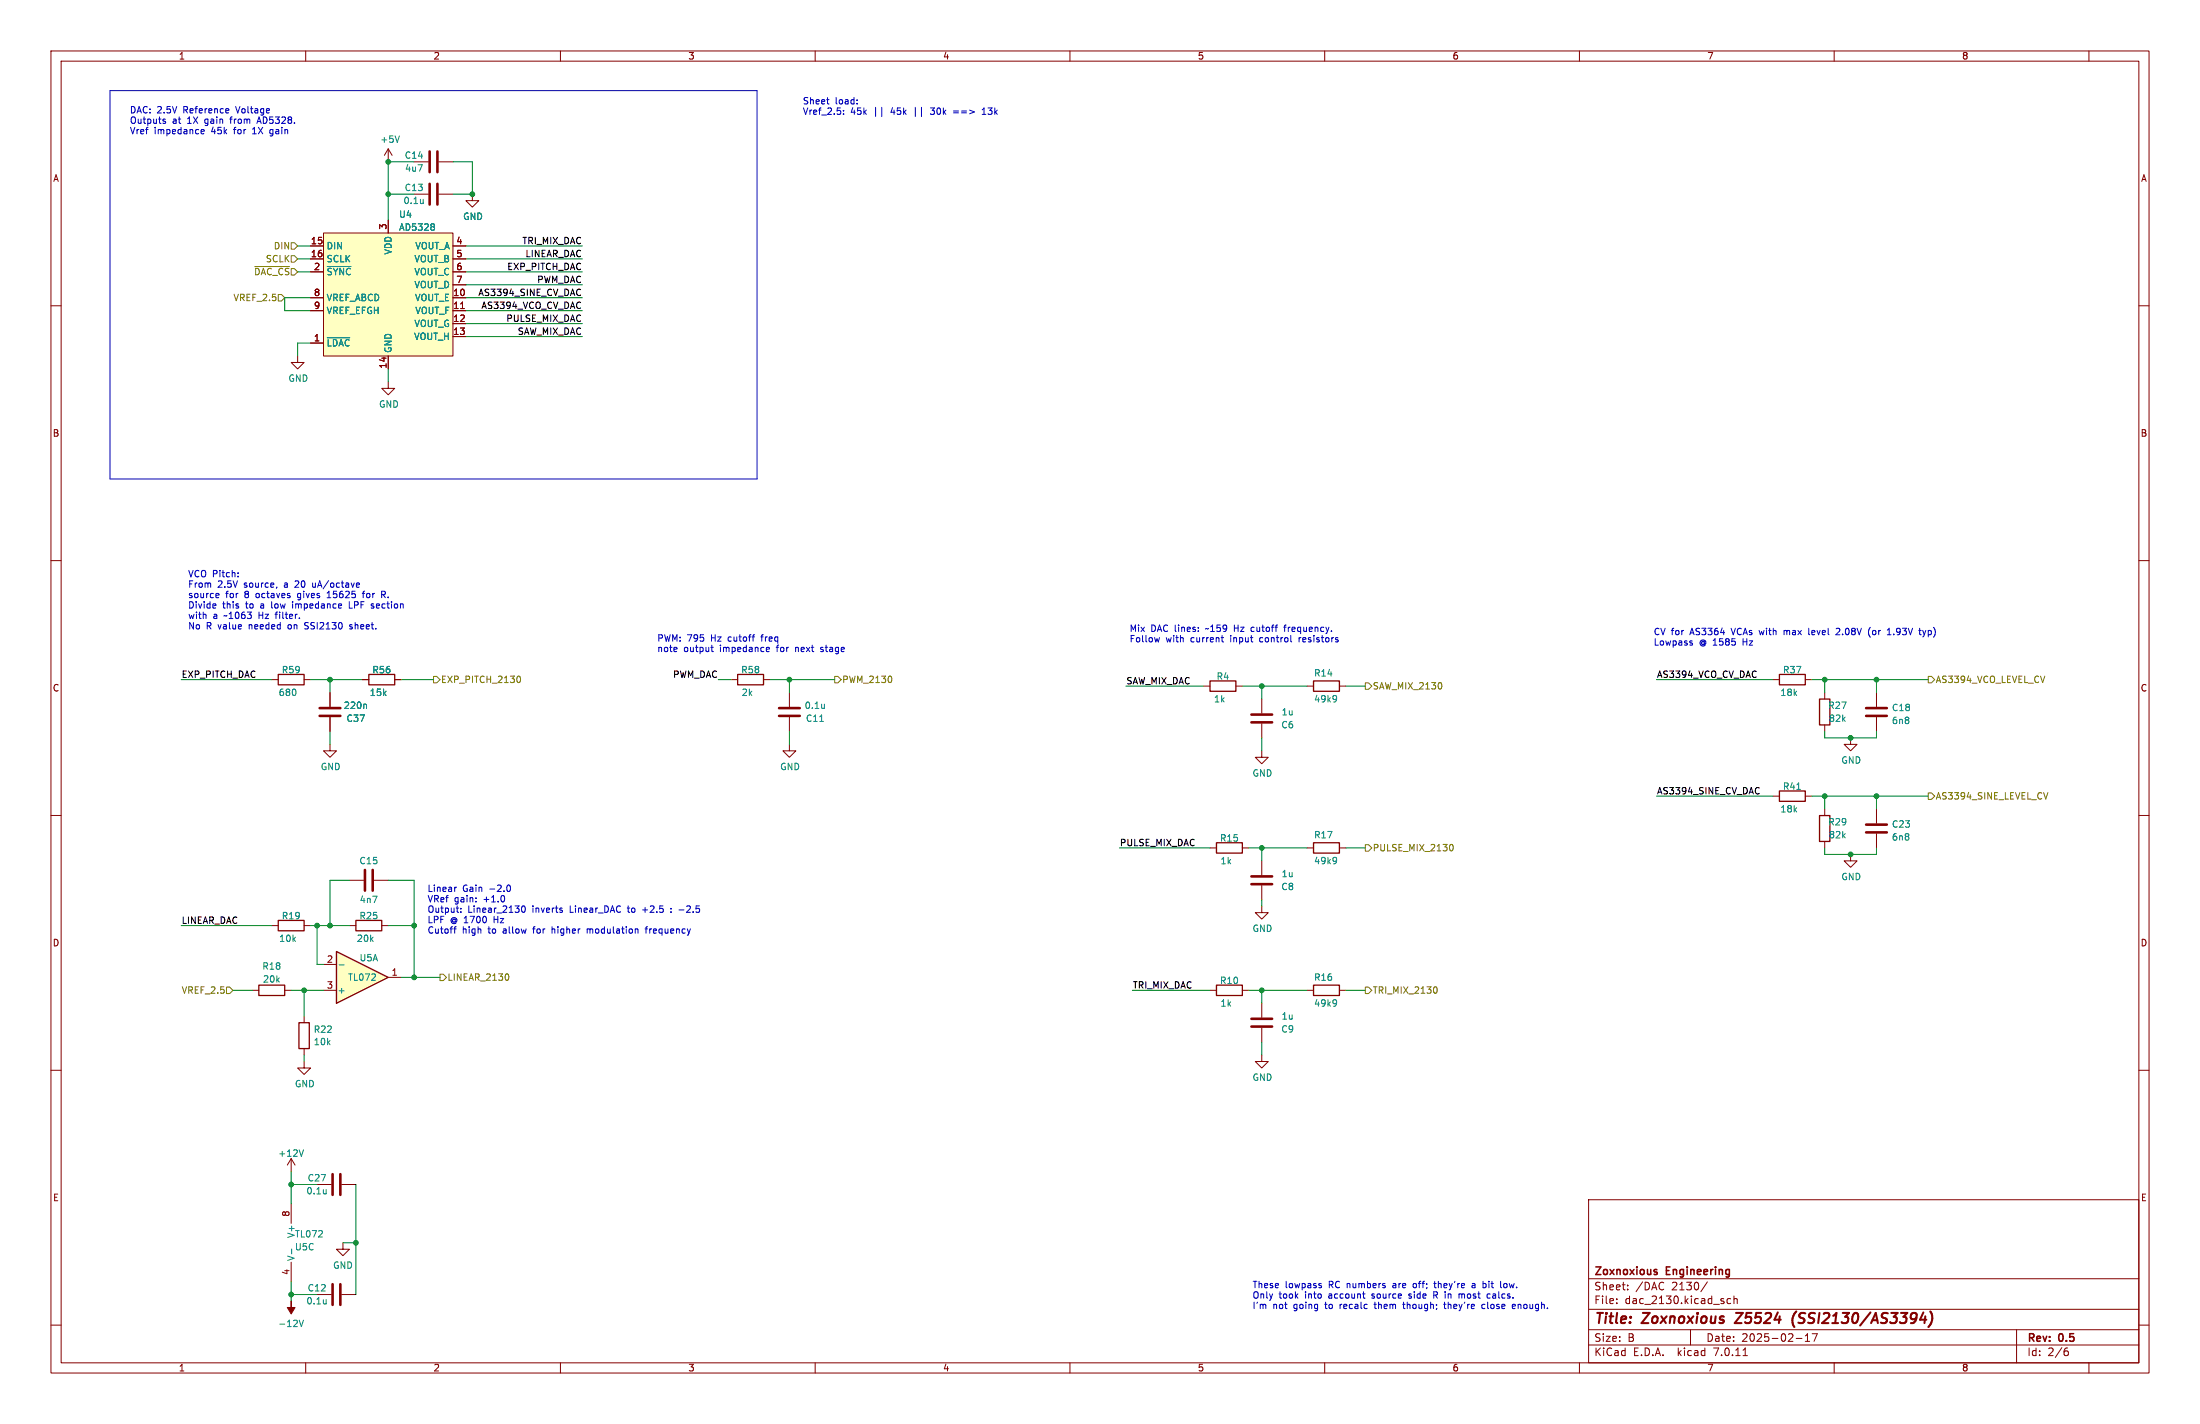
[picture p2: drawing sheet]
<svg xmlns="http://www.w3.org/2000/svg" width="432mm" height="279mm" viewBox="0 0 432 279" stroke-linecap="round" stroke-linejoin="round" font-family="sans-serif">
<g fill="none" stroke="#840000" stroke-width=".2">
<path d="M10 10h411.8v259.4h-411.8zM12 12h407.8v255.4h-407.8zM60 10v2M110 10v2M160 10v2M210 10v2M260 10v2M310 10v2M360 10v2M410 10v2M10 60h2M61 58.4h2.5"/>
<path d="M61 48.3h2.5M61 50.8h2.5M61 53.3h2.5M63.5 45.7h25.4v24.2h-25.4zM76.2 43.2v2.5M88.9 58.4h2.5M88.9 48.3h2.5M88.9 50.8h2.5M88.9 53.3h2.5M88.9 55.9h2.5M419.8 60h2M61 67.3h2.5"/>
<path d="M61 61h2.5M76.2 74.9v1.3h1.3l-1.3 1.3-1.3-1.3h1.3M76.2 69.9v2.5M88.9 61h2.5M88.9 63.5h2.5M88.9 66h2.5M90.4 60.5h.7M10 110h2M419.8 110h2M143.5 133.4h1.3M149.9 133.4h1.2M154.9 135.9v2.8"/>
<path d="M236.2 134.6h1.3M242.6 134.6h1.2M247.6 137.2v2.8M256.5 134.6h1.3M262.9 134.6h1.3M348 133.4h1.2M354.3 133.4h1.3M358.1 135.9v1.3M368.3 135.9v2.8M10 160h2M154.9 146.1v1.2h1.3l-1.3 1.3-1.2-1.3h1.2M154.9 140.7v2.8"/>
<path d="M247.6 147.3v1.3h1.3l-1.3 1.3-1.2-1.3h1.2M247.6 142v2.8M348 156.2h1.2M354.3 156.2h1.3M358.1 142.2v1.3M363.2 144.8v1.3h1.3l-1.3 1.2-1.3-1.2h1.3M368.3 140.7v2.8M368.3 158.8v2.7M419.8 160h2M237.5 166.4h1.3M243.8 166.4h1.3M247.6 177.8v1.3h1.3l-1.3 1.2-1.2-1.2h1.2"/>
<path d="M247.6 168.9v2.8M247.6 173.7v2.8M256.5 166.4h1.3M262.9 166.4h1.3M363.2 167.6v1.3h1.3l-1.3 1.3-1.3-1.3h1.3M368.3 163.6v2.8M49.5 194.3h1.3M53.3 181.6h1.3M55.9 194.3h1.2M59.7 181.6h1.3M59.7 199.4v1.3M237.5 194.3h1.3"/>
<path d="M243.8 194.3h1.3M247.6 196.9v2.7M256.5 194.3h1.3M262.9 194.3h1.3M10 210h2M59.7 208.3v1.3h1.3l-1.3 1.2-1.3-1.2h1.3M59.7 205.7v1.3M247.6 207v1.3h1.3l-1.3 1.3-1.2-1.3h1.2M247.6 201.7v2.8M419.8 210h2M57.1 227.3v2.6M57.1 236.2v3.8"/>
<path d="M57.1 227.3l-.7 1.3M57.1 227.3l.8 1.3M62.2 232.4h2.8M67.1 232.4h2.7M311.8 235.4h108v32h-108zM10 260h2M57.1 247.7v3.8M62.2 254h2.8M67.1 254h2.7M67.3 243.8v1.3h1.3l-1.3 1.3-1.3-1.3h1.3M311.8 256.9h108M311.8 250.9h108"/>
<path d="M317.3 255.6v.2M317.3 254.9v.1M319.5 252.9v.2M319.5 252.2v.1M335.1 251.5l-1.3 1.9M339.7 254.9l-.4-.1-.3 .3 .1 .6h.6M340.3 254.9l.2-.1 .4 .1 .1 .9M340.3 254.3v1.5M419.8 260h2M60 267.4v2M110 267.4v2M160 267.4v2"/>
<path d="M210 267.4v2M260 267.4v2M310 267.4v2M311.8 263.9h108M311.8 260.9h108M331.8 260.9v3M342.1 266h.9M352.5 262.6h1.2M354.3 263.2h.9M354.3 262.1l.5-.4v1.5M356.7 261.7l-.7 1.5M360 267.4v2"/>
<path d="M395.8 260.9v6.5M405.4 265.1h.3l.3 .2-.1 .5-.5 .2M405.8 264.5l-.4 .1M410 267.4v2"/>
</g>
<path d="M342.1 257.6l-1.6 2h1.3M352.6 257.3a2.35 2.35 0 0 0-.4 3.1M376.8 258.9h1.3M377.9 258.3l-.2 1.3M378.9 257.3a2.32 2.32 0 0 1-.4 3.1" fill="none" stroke="#840000" stroke-width=".4"/>
<path d="M325.1 249.6l.2 .2-.2 .3M325.1 249.1h.1" fill="none" stroke="#840000" stroke-width=".3"/>
<g fill="none" stroke="#840000" stroke-width=".51">
<path d="M152.9 138.9h4.1M366.3 138.9h4M152.9 140.5h4.1M245.6 141.7h4.1M245.6 140.2h4.1M366.3 140.5h4M245.6 173.5h4.1M245.6 172h4.1M366.3 163.3h4M366.3 161.8h4M245.6 199.9h4.1M245.6 201.4h4.1"/>
<path d="M65.3 230.4v4M66.8 230.4v4M65.3 252v4M66.8 252v4"/>
</g>
<g fill="none" stroke="#840000" stroke-width=".25">
<path d="M144.8 132.3h5.1v2.1h-5.1zM237.5 133.6h5.1v2h-5.1zM257.8 133.6h5.1v2h-5.1zM349.2 132.3h5.1v2.1h-5.1zM357.1 137.2h2.1v5h-2.1zM349.2 155.2h5.1v2h-5.1zM238.8 165.4h5v2h-5zM257.8 165.4h5.1v2h-5.1zM50.8 193.3h5.1v2h-5.1zM54.6 180.6h5.1v2h-5.1zM238.8 193.3h5v2h-5zM257.8 193.3h5.1v2h-5.1z"/>
<path d="M58.7 200.7h2v5h-2z"/>
</g>
<g fill="none" stroke="#008484" stroke-width=".2">
<path d="M64.2 52.3h4.7M85.2 44l.1 .2-.1 .2M85.2 44.5l.1 .2-.1 .4M64.2 66.3h4.4M161.8 138.2v.8M161.8 138.9h-.1M262.1 136.5l.2 .2-.1 .9M262.3 137l-.2 .3M160.9 141.5h.7M352.7 154.9h.7M262.1 168.2l.2 .3-.1 .9M262.3 168.8l-.2 .2"/>
<path d="M262.1 196.2l.2 .2-.1 .9M262.3 196.7l-.2 .2M59.6 225.6l-.5 1.3M64 233.4v.9M64 234.1v.1M57.2 245.1v.9M64 255v.8M64 255.7v.1"/>
</g>
<path d="M63.5 45.7h25.4v24.2h-25.4z" fill="#ffffc2" stroke="#ffffc2" stroke-width=".2"/>
<path d="M66 186.7l10.2 5.1-10.2 5.1z" fill="#ffffc2"/>
<path d="M54.6 132.3h5.1v2.1h-5.1zM72.4 132.3h5.1v2.1h-5.1zM357.1 160h2.1v5.1h-2.1zM66 186.7l10.2 5.1-10.2 5.1zM69.8 180.6h5.1v2h-5.1z" fill="none" stroke="#840000" stroke-width=".25"/>
<g fill="none" stroke="#840000" stroke-width=".2">
<path d="M76.2 29.2l-.8 1.3M76.2 29.2v2.6M76.2 29.2l.8 1.3M81.3 31.8h2.8M81.3 38.1h2.8M86.1 31.8h2.8M86.1 38.1h2.8M92.7 38.1v1.3h1.3l-1.3 1.2-1.3-1.2h1.3M61 58.4h2.5M61 48.3h2.5M61 50.8h2.5M61 53.3h2.5"/>
<path d="M76.2 43.2v2.5M88.9 58.4h2.5M88.9 48.3h2.5M88.9 50.8h2.5M88.9 53.3h2.5M88.9 55.9h2.5M58.4 69.9v1.2h1.3l-1.3 1.3-1.3-1.3h1.3M61 67.3h2.5M61 61h2.5M76.2 69.9v2.5M88.9 61h2.5M88.9 63.5h2.5"/>
<path d="M88.9 66h2.5M90.4 60.5h.7M53.3 133.4h1.3M59.7 133.4h1.3M64.8 135.9v2.8M71.1 133.4h1.3M77.5 133.4h1.2M64.8 146.1v1.2h1.2l-1.2 1.3-1.3-1.3h1.3M64.8 140.7v2.8M358.1 158.8v1.2M68.6 172.7h2.8M73.4 172.7h2.8"/>
<path d="M358.1 165.1v1.3M63.5 189.2h2.5M63.5 194.3h2.5M68.6 181.6h1.2M74.9 181.6h1.3M76.2 191.8h2.5"/>
</g>
<path d="M78.4 26.7l-.4 1.2M83.1 39.1v.8M83.1 39.8l-.1 .1M64.2 52.3h4.7M85.2 44l.1 .2-.1 .2M85.2 44.5l.1 .2-.1 .4M64.2 66.3h4.4M71.8 138.2l.1 .1v.7M66.6 189.3h.9M58.7 259l.4 1.3 .5-1.3" fill="none" stroke="#008484" stroke-width=".2"/>
<path d="M84.3 29.7v4.1M84.3 36.1v4M85.9 29.7v4.1M85.9 36.1v4M62.7 138.9h4.1M62.7 140.5h4.1M71.6 170.7v4.1M73.2 170.7v4.1" fill="none" stroke="#840000" stroke-width=".51"/>
<path d="M57.1 255.3v1.2h.8l-.8 1.3-.7-1.3h.7z" fill="#840000" stroke="#840000" stroke-width=".2"/>
<g fill="none" stroke="#848400" stroke-width=".2">
<path d="M50 52.3h6.8M54.6 57.8h.6l.7 .6-.7 .7h-.6zM57.1 50.2h.7l.6 .6-.6 .6h-.7zM57.1 47.6h.7l.6 .7-.6 .6h-.7zM85.1 132.7h.6l.7 .7-.7 .6h-.6zM101.7 132.7a.68 .68 0 0 1 .5 .6 .68 .68 0 0 1-.5 .6M163.8 132.7h.7l.6 .7-.6 .6h-.7zM175 132.9v.8M268 134h.6l.6 .6-.6 .7h-.6zM282.9 134.2v.8M378.5 132.7h.6l.6 .7-.6 .6h-.6zM378.5 155.6h.6l.6 .6-.6 .6h-.6z"/>
<path d="M401.9 155.5l-.4 1.3M268 165.7h.6l.6 .7-.6 .6h-.6zM284.7 165.7h.1a.68 .68 0 0 1 .4 .6 .68 .68 0 0 1-.4 .6h-.1M44.4 193.7h.7l.6 .6-.6 .6h-.7zM86.4 191.1h.6l.6 .7-.6 .6h-.6zM99.6 191.1a.79 .79 0 0 1 0 1.2M268 193.7h.6l.6 .6-.6 .6h-.6zM281.8 193.6a.79 .79 0 0 1 0 1.3"/>
</g>
<path d="M113.7 56.7l.3 .1M114 57.9l-.3 .1M345.1 154.5l.2 .1M345.3 155.7l-.2 .1" fill="none" stroke="#000" stroke-width=".2"/>
<g fill="none" stroke="#0000c2" stroke-width=".2">
<path d="M21.6 17.8h127v76.2h-127zM162.2 19.6h.5M168.2 19.6v.1M32 23.7l.5 .3v.2h-.4M32 23.4h.5M39.5 25.8l.6-.1-.1-.2-.3-.1-.2 .2v.6h.5M44.7 21.3l.2 .3-.6 .1M44.9 22.1l-.2 .1M49.6 26.3h.7M49.7 25.3h-.1M50.5 23.8h.6M50.8 22.9l-.4 1.3"/>
<path d="M53 26.6l.1 .1M53.2 25.4l-.2 .3v.3l.2 .3M162.6 20.4h.1M165.6 22.3v.1M165.6 21.7v.1M168.2 20.3v.1M171.9 21.1v1.8M173.1 21.1v1.8M182.6 21.2h.8M182.6 22.3l.2 .1M187.2 21.8h.9M187.2 22.1h.9"/>
<path d="M192.8 22.4h.7M192.8 21.5l.3-.3v1.2M42.2 118.5l.2 .3-.6 .1M42.3 119.3h-.1M42.6 116.4l.3 .1 .1 .2-.6 .2M42.9 117.2l-.3 .1M46.7 113.1v.1M46.7 112.4v.1M54.3 115.2l-.1 .2M57.4 118.1v.1M57.4 118.5v.8M61.4 114.4v.7l.1 .1"/>
<path d="M64.2 117.3h.7M64.4 116.2l-.2 .2M68.6 118.1v1.2h.6M70.4 114.4l.2 .3-.7 .1M70.5 115.2h-.1M71.1 116.4h.5M71.6 116l-.3 .2v1.1M73 118.9l.4 .2M73 118.5h.3M73.4 119.1l-.4 .2M75.2 116.7l.4 .6M75.5 116.1l-.6-.1v1.3"/>
<path d="M75.5 116.6l-.6 .1M59.8 123.4h.2M60 122.1l-.2 .3 .2 .3M68.6 123.4h.4M69 122.6l-.4 .1 .1 .2 .3 .1M139.5 127h.5M139.7 126.6v1.1l.3 .2M147.6 125h.5M148 124.5h.1M150.6 127l.4 .1v.2l-.6 .1M151 127.8l-.4 .1M161.1 127.8l.1 .1"/>
<path d="M161.2 127l-.1 .2 .1 .2M227.6 125.1l-.3 .9-.2-.7M239.7 125.1h.5M239.9 125.8l.3 .2M245.8 123.1l-.3 .2v.4l.3 .2M252 123.1h.4M252.4 122.6l-.3 .2v1.1M253.4 125.9l.1 .1M255 125.1v.9M255.2 125.1l-.2 .2M331.8 126.2h.3l.1 .2-.4 .2M331.8 125.7l.3 .1"/>
<path d="M350.2 123.7v.8M350.3 123.7l-.1 .1M355 123.3v1.1l.2 .1M361 123.3h-.4l-.2 .1M361.1 123.8l-.8 .7h.8M367.1 123.1a1.46 1.46 0 0 0 0 1.9M370.4 124.5h.8M370.7 123.5l.1-.2v1.2M377.4 123.7l.3 .8M377.7 124.5l-.3 .5M378 123.7l-.3 .8M89.6 174.1l-.3 .1"/>
<path d="M90.5 178.9v.1M90.5 178.2v.1M93.4 176.8v.2M93.4 176.2v.1M99 175.9v.8M99.6 173.7h.2a.68 .68 0 0 1 .4 .6 .68 .68 0 0 1-.4 .6h-.2M102.5 177.9l.2-.2a.68 .68 0 0 1 .4 .7 .68 .68 0 0 1-.4 .6l-.3-.5zM110.3 178.6v.4M126.1 178.5h1M131.7 178.9v.1M131.7 178.2v.1M133.3 178.5h.9"/>
<path d="M89.1 182.3h.4M89.3 181.9l-.1 1.2M108.4 181.8v1.3M108.5 182.3l-.1 .1M115.2 182.3v.8M115.6 182.3l-.4 .1M125.2 182.3v.8M126.6 182.3h.5M127.1 181.8l-.3 .2v1.1M259 252.2l.3 .1 .1 .2-.4 .2M259 251.8l.3 .1M267.4 253.9h.5"/>
<path d="M267.8 254.7h.1M269.7 255.9h.5M269.9 255.5v1.2M275.3 255.9h.5M275.5 255.5v1.1l.3 .2M276.5 254.7h.1M276.7 253.9l-.2 .2 .2 .2M277.5 251.9l-.1 .2 .1 .5M281.4 251.8h.5M281.4 254.1h.5M281.6 251.4v1.1l.3 .2M281.7 254.1l.4 .6"/>
<path d="M281.9 253.4h-.5v1.3M283.3 255.9h.5M283.5 255.5v1.1l.3 .2M286.4 253.9h.3l.2 .2M286.9 254.1v.6M287.1 253.9l-.2 .2M289 251.9h.4M289.5 252.1l-.4 .1-.2 .2 .2 .3 .4-.1M291.4 251.8l.3 .3v.3l-.3 .3M291.4 256l-.3-.1-.3 .3 .2 .5h.4M292 253.9h.5M292 254.7h.5"/>
<path d="M295.6 251.8l-.5 .3 .1 .5 .4 .1M296.8 256.3l.6-.1v-.2l-.4-.1-.2 .2 .1 .6h.5"/>
</g>
<g fill="none" stroke="#008400" stroke-width=".2">
<path d="M76.2 38.1h5.1M81.3 31.8h-5.1v11.4M88.9 31.8h3.8v6.3h-3.8M58.4 48.3h2.6M58.4 50.8h2.6M58.4 53.3h2.6M61 58.4h-5.1v2.6h5.1M91.4 48.3h22.9M91.4 50.8h22.9M91.4 53.3h22.9M91.4 58.4h22.9M91.4 55.9h22.9"/>
<path d="M61 67.3h-2.6v2.6M76.2 72.4v2.5M91.4 61h22.9M91.4 63.5h22.9M91.4 66h22.9M35.6 133.4h17.7M61 133.4h10.1M64.8 133.4v2.5M78.7 133.4h6.4M141 133.4h2.5M151.1 133.4h12.7M154.9 133.4v2.5"/>
<path d="M221 134.6h15.2M243.8 134.6h12.7M247.6 134.6v2.6M264.2 134.6h3.8M325.1 133.4h22.9M355.6 133.4h22.9M358.1 133.4v2.5M368.3 133.4v2.5M64.8 143.5v2.6M154.9 143.5v2.6M247.6 144.8v2.5M325.1 156.2h22.9"/>
<path d="M355.6 156.2h22.9M358.1 143.5v1.3h10.2v-1.3M358.1 156.2v2.6M368.3 156.2v2.6M68.6 172.7h-3.8v8.9M76.2 172.7h5.1v19.1M219.7 166.4h17.8M245.1 166.4h11.4M247.6 166.4v2.5M247.6 176.5v1.3M264.2 166.4h3.8M358.1 166.4v1.2h10.2v-1.2"/>
<path d="M35.6 181.6h17.7M45.7 194.3h3.8M57.1 194.3h6.4M59.7 194.3v5.1M61 181.6h7.6M62.2 181.6v7.6h1.3M76.2 181.6h5.1M78.7 191.8h7.7M222.2 194.3h15.3M245.1 194.3h11.4M247.6 194.3v2.6M264.2 194.3h3.8"/>
<path d="M59.7 207v1.3M247.6 204.5v2.5M57.1 229.9v6.3M57.1 232.4h5.1M69.8 232.4v21.6M57.1 251.5v3.8M57.1 254h5.1M67.3 243.8h2.5"/>
</g>
<g fill="#008400" stroke="#008400" stroke-width=".2">
<circle cx="247.6" cy="134.6" r=".46"/>
<circle cx="64.8" cy="133.4" r=".46"/>
<circle cx="154.9" cy="133.4" r=".46"/>
<circle cx="247.6" cy="166.4" r=".46"/>
<circle cx="81.3" cy="181.6" r=".46"/>
<circle cx="76.2" cy="31.8" r=".46"/>
<circle cx="92.7" cy="38.1" r=".46"/>
<circle cx="76.2" cy="38.1" r=".46"/>
<circle cx="57.1" cy="254" r=".46"/>
<circle cx="59.7" cy="194.3" r=".46"/>
<circle cx="57.1" cy="232.4" r=".46"/>
<circle cx="69.8" cy="243.8" r=".46"/>
<circle cx="368.3" cy="133.4" r=".46"/>
<circle cx="363.2" cy="144.8" r=".46"/>
<circle cx="358.1" cy="133.4" r=".46"/>
<circle cx="81.3" cy="191.8" r=".46"/>
<circle cx="64.8" cy="181.6" r=".46"/>
<circle cx="62.2" cy="181.6" r=".46"/>
<circle cx="358.1" cy="156.2" r=".46"/>
<circle cx="363.2" cy="167.6" r=".46"/>
<circle cx="368.3" cy="156.2" r=".46"/>
<circle cx="247.6" cy="194.3" r=".46"/>
</g>
<g font-size="2.8" fill="#840000">
<text x="312.8" y="260.3">Title:</text>
<text x="322.5" y="260.3">Zoxnoxious</text>
<text x="341.5" y="260.3">Z5524</text>
<text x="353.4" y="260.3">(SSI2130/AS3394)</text>
</g>
<g font-size="2.1" fill="#840000">
<text x="312.8" y="250.6">Zoxnoxious</text>
<text x="327.1" y="250.6">Engineering</text>
<text x="312.8" y="256.1">File:</text>
<text x="312.8" y="253.4">Sheet:</text>
<text x="318.9" y="256.1">dac_2130.kicad_sch</text>
<text x="321" y="253.4">/DAC</text>
<text x="328.2" y="253.4">2130/</text>
<text x="312.8" y="263.5">Size:</text>
<text x="319.5" y="263.5">B</text>
<text x="334.8" y="263.5">Date:</text>
<text x="341.8" y="263.5">2025-02-17</text>
<text x="397.8" y="263.7">Rev:</text>
<text x="404.2" y="263.7">0.5</text>
<text x="312.8" y="266.3">KiCad</text>
<text x="320.5" y="266.3">E.D.A.</text>
<text x="329.4" y="266.3">kicad</text>
<text x="336.6" y="266.3">7.0.11</text>
<text x="397.8" y="266.3">Id:</text>
<text x="401.9" y="266.3">2/6</text>
</g>
<g font-size="1.8" fill="#840000">
<text x="35" y="11.9">1</text>
<text x="85" y="11.9">2</text>
<text x="135" y="11.9">3</text>
<text x="185" y="11.9">4</text>
<text x="235" y="11.9">5</text>
<text x="285" y="11.9">6</text>
<text x="335" y="11.9">7</text>
<text x="385" y="11.9">8</text>
<text x="10.3" y="35.9">A</text>
<text x="420.1" y="35.9">A</text>
<text x="75.9" y="45.2" transform="rotate(-90 75.9 45.2)">3</text>
<text x="60.9" y="48">15</text>
<text x="60.9" y="50.5">16</text>
<text x="61.5" y="53.1">2</text>
<text x="89.5" y="48">4</text>
<text x="89.5" y="50.5">5</text>
<text x="89.5" y="53.1">6</text>
<text x="61.5" y="58.2">8</text>
<text x="88.9" y="58.2">10</text>
<text x="89.5" y="55.6">7</text>
<text x="61.5" y="60.7">9</text>
<text x="88.9" y="60.7">11</text>
<text x="88.9" y="63.2">12</text>
<text x="88.9" y="65.8">13</text>
<text x="61.5" y="67.1">1</text>
<text x="75.9" y="72.4" transform="rotate(-90 75.9 72.4)">14</text>
<text x="10.3" y="85.9">B</text>
<text x="420.1" y="85.9">B</text>
<text x="10.3" y="135.9">C</text>
<text x="420.1" y="135.9">C</text>
<text x="10.3" y="185.9">D</text>
<text x="420.1" y="185.9">D</text>
<text x="64.1" y="189">2</text>
<text x="76.8" y="191.5">1</text>
<text x="64.1" y="194.1">3</text>
<text x="10.3" y="235.9">E</text>
<text x="56.9" y="238.8" transform="rotate(-90 56.9 238.8)">8</text>
<text x="420.1" y="235.9">E</text>
<text x="56.9" y="250.3" transform="rotate(-90 56.9 250.3)">4</text>
<text x="35" y="269.3">1</text>
<text x="85" y="269.3">2</text>
<text x="135" y="269.3">3</text>
<text x="185" y="269.3">4</text>
<text x="235" y="269.3">5</text>
<text x="285" y="269.3">6</text>
<text x="335" y="269.3">7</text>
<text x="385" y="269.3">8</text>
</g>
<g font-size="1.8" fill="#0000c2">
<text x="25.4" y="22.3">DAC: 2.5V</text>
<text x="36.1" y="22.3">Reference</text>
<text x="46.6" y="22.3">Voltage</text>
<text x="157.5" y="20.6">Sheet</text>
<text x="157.5" y="22.6">Vref_2.5:</text>
<text x="163.9" y="20.6">load:</text>
<text x="166.9" y="22.6">45k</text>
<text x="175.1" y="22.6">45k</text>
<text x="179.8" y="22.6">||</text>
<text x="183.4" y="22.6">30k</text>
<text x="188" y="22.6">==&gt;</text>
<text x="193.9" y="22.6">13k</text>
<text x="25.4" y="24.4">Outputs</text>
<text x="25.4" y="26.4">Vref</text>
<text x="30.3" y="26.4">impedance</text>
<text x="33.8" y="24.4">at</text>
<text x="36.9" y="24.4">1X</text>
<text x="40.5" y="24.4">gain</text>
<text x="41.6" y="26.4">45k</text>
<text x="45.7" y="24.4">from</text>
<text x="46.2" y="26.4">for</text>
<text x="50" y="26.4">1X</text>
<text x="51.2" y="24.4">AD5328.</text>
<text x="53.6" y="26.4">gain</text>
<text x="36.8" y="113.4">VCO Pitch:</text>
<text x="36.8" y="115.4">From</text>
<text x="36.8" y="117.4">source</text>
<text x="36.8" y="119.5">Divide</text>
<text x="42.7" y="115.4">2.5V</text>
<text x="43.7" y="119.5">this</text>
<text x="44.3" y="117.4">for</text>
<text x="48" y="115.4">source,</text>
<text x="48.1" y="117.4">8</text>
<text x="48.4" y="119.5">to</text>
<text x="50.5" y="117.4">octaves</text>
<text x="51.4" y="119.5">a</text>
<text x="53.7" y="119.5">low</text>
<text x="56.1" y="115.4">a</text>
<text x="58" y="119.5">impedance</text>
<text x="58.4" y="115.4">20</text>
<text x="58.9" y="117.4">gives</text>
<text x="62" y="115.4">uA/octave</text>
<text x="64.9" y="117.4">15625</text>
<text x="69.4" y="119.5">LPF</text>
<text x="72.1" y="117.4">for</text>
<text x="73.9" y="119.5">section</text>
<text x="75.9" y="117.4">R.</text>
<text x="36.8" y="121.5">with</text>
<text x="36.8" y="123.6">No</text>
<text x="40.5" y="123.6">R value</text>
<text x="41.8" y="121.5">a</text>
<text x="44.1" y="121.5">~1063</text>
<text x="49.1" y="123.6">needed</text>
<text x="51" y="121.5">Hz</text>
<text x="54.6" y="121.5">filter.</text>
<text x="57" y="123.6">on</text>
<text x="60.5" y="123.6">SSI2130</text>
<text x="69.5" y="123.6">sheet.</text>
<text x="128.9" y="126">PWM: 795</text>
<text x="139.7" y="126">Hz</text>
<text x="143.2" y="126">cutoff</text>
<text x="149.9" y="126">freq</text>
<text x="221.6" y="124.1">Mix</text>
<text x="225.9" y="124.1">DAC lines:</text>
<text x="237" y="124.1">~159</text>
<text x="242.7" y="124.1">Hz</text>
<text x="246.2" y="124.1">cutoff</text>
<text x="253" y="124.1">frequency.</text>
<text x="324.5" y="124.7">CV for</text>
<text x="331.8" y="124.7">AS3364</text>
<text x="340.2" y="124.7">VCAs with</text>
<text x="350.8" y="124.7">max</text>
<text x="355.8" y="124.7">level</text>
<text x="361.5" y="124.7">2.08V</text>
<text x="368" y="124.7">(or</text>
<text x="371.9" y="124.7">1.93V</text>
<text x="378.4" y="124.7">typ)</text>
<text x="128.9" y="128">note</text>
<text x="134.2" y="128">output</text>
<text x="141.4" y="128">impedance</text>
<text x="152.7" y="128">for</text>
<text x="156.6" y="128">next</text>
<text x="161.7" y="128">stage</text>
<text x="221.6" y="126.1">Follow</text>
<text x="228.8" y="126.1">with</text>
<text x="233.8" y="126.1">current</text>
<text x="241.8" y="126.1">input</text>
<text x="247.7" y="126.1">control</text>
<text x="255.6" y="126.1">resistors</text>
<text x="324.5" y="126.8">Lowpass</text>
<text x="333.5" y="126.8">@ 1585</text>
<text x="342.3" y="126.8">Hz</text>
<text x="83.8" y="175.1">Linear</text>
<text x="83.8" y="177.1">VRef</text>
<text x="83.8" y="179.2">Output:</text>
<text x="89.2" y="177.1">gain:</text>
<text x="90.8" y="175.1">Gain</text>
<text x="91.8" y="179.2">Linear_2130</text>
<text x="95" y="177.1">+1.0</text>
<text x="96.1" y="175.1">-2.0</text>
<text x="104.6" y="179.2">inverts</text>
<text x="112.1" y="179.2">Linear_DAC</text>
<text x="123.7" y="179.2">to</text>
<text x="126.7" y="179.2">+2.5</text>
<text x="134.3" y="179.2">-2.5</text>
<text x="83.8" y="181.2">LPF</text>
<text x="83.8" y="183.3">Cutoff</text>
<text x="88.4" y="181.2">@ 1700</text>
<text x="90.7" y="183.3">high</text>
<text x="96" y="183.3">to</text>
<text x="97.2" y="181.2">Hz</text>
<text x="99" y="183.3">allow</text>
<text x="105.1" y="183.3">for</text>
<text x="109" y="183.3">higher</text>
<text x="116.1" y="183.3">modulation</text>
<text x="127.8" y="183.3">frequency</text>
<text x="245.7" y="252.8">These</text>
<text x="245.7" y="254.9">Only</text>
<text x="245.7" y="256.9">I'm</text>
<text x="249.8" y="256.9">not</text>
<text x="251" y="254.9">took</text>
<text x="252.2" y="252.8">lowpass</text>
<text x="254" y="256.9">going</text>
<text x="256.3" y="254.9">into</text>
<text x="260.4" y="256.9">to</text>
<text x="260.9" y="252.8">RC numbers</text>
<text x="261.1" y="254.9">account</text>
<text x="263.4" y="256.9">recalc</text>
<text x="269.7" y="254.9">source</text>
<text x="270.5" y="256.9">them</text>
<text x="273.8" y="252.8">are</text>
<text x="276.3" y="256.9">though;</text>
<text x="277.2" y="254.9">side</text>
<text x="278" y="252.8">off;</text>
<text x="282.2" y="254.9">R in</text>
<text x="282.4" y="252.8">they're</text>
<text x="284.5" y="256.9">they're</text>
<text x="287.6" y="254.9">most</text>
<text x="290" y="252.8">a</text>
<text x="292.1" y="256.9">close</text>
<text x="292.3" y="252.8">bit</text>
<text x="293.4" y="254.9">calcs.</text>
<text x="296" y="252.8">low.</text>
<text x="298.3" y="256.9">enough.</text>
</g>
<g font-size="1.8" fill="#008484">
<text x="74.5" y="28.2">+5V</text>
<text x="79.3" y="31.3">C14</text>
<text x="79.4" y="33.9">4u7</text>
<text x="79.1" y="40.2">0.1u</text>
<text x="79.3" y="37.7">C13</text>
<text x="78.2" y="42.9">U4</text>
<text x="78.2" y="45.5">AD5328</text>
<text x="90.8" y="43.4">GND</text>
<text x="64" y="49.1">DIN</text>
<text x="64" y="51.7">SCLK</text>
<text x="77.1" y="50.1" transform="rotate(-90 77.1 50.1)">VDD</text>
<text x="81.2" y="51.7">VOUT_B</text>
<text x="81.4" y="49.1">VOUT_A</text>
<text x="64" y="54.2">~{SYNC}</text>
<text x="64" y="59.3">VREF_ABCD</text>
<text x="81.2" y="54.2">VOUT_C</text>
<text x="81.2" y="56.7">VOUT_D</text>
<text x="81.4" y="59.3">VOUT_E</text>
<text x="64" y="61.8">VREF_EFGH</text>
<text x="81.2" y="64.4">VOUT_G</text>
<text x="81.4" y="61.8">VOUT_F</text>
<text x="64" y="68.2">~{LDAC}</text>
<text x="77.1" y="69.3" transform="rotate(-90 77.1 69.3)">GND</text>
<text x="81.2" y="66.9">VOUT_H</text>
<text x="56.5" y="75.1">GND</text>
<text x="74.3" y="80.2">GND</text>
<text x="54.6" y="136.8">680</text>
<text x="55.2" y="132.3">R59</text>
<text x="72.5" y="136.8">15k</text>
<text x="73" y="132.3">R56</text>
<text x="145.4" y="132.3">R58</text>
<text x="145.5" y="136.8">2k</text>
<text x="238.7" y="133.6">R4</text>
<text x="257.8" y="132.9">R14</text>
<text x="349.3" y="136.8">18k</text>
<text x="349.8" y="132.3">R37</text>
<text x="67.4" y="139.3">220n</text>
<text x="67.9" y="141.8">C37</text>
<text x="157.8" y="139.3">0.1u</text>
<text x="158.1" y="141.8">C11</text>
<text x="238.2" y="138">1k</text>
<text x="251.4" y="143.1">C6</text>
<text x="251.4" y="140.6">1u</text>
<text x="257.8" y="138">49k9</text>
<text x="358.7" y="139.3">R27</text>
<text x="358.9" y="141.8">82k</text>
<text x="371.2" y="139.7">C18</text>
<text x="371.2" y="142.3">6n8</text>
<text x="62.9" y="151.3">GND</text>
<text x="153" y="151.3">GND</text>
<text x="245.7" y="152.6">GND</text>
<text x="349.8" y="155.2">R41</text>
<text x="361.3" y="150">GND</text>
<text x="349.3" y="159.6">18k</text>
<text x="239.4" y="165.3">R15</text>
<text x="257.8" y="164.7">R17</text>
<text x="358.7" y="162.2">R29</text>
<text x="358.9" y="164.7">82k</text>
<text x="371.2" y="162.6">C23</text>
<text x="371.2" y="165.1">6n8</text>
<text x="70.4" y="169.8">C15</text>
<text x="239.4" y="169.8">1k</text>
<text x="251.4" y="172.3">1u</text>
<text x="257.8" y="169.8">49k9</text>
<text x="361.3" y="172.9">GND</text>
<text x="70.5" y="177.4">4n7</text>
<text x="251.4" y="174.9">C8</text>
<text x="54.7" y="185">10k</text>
<text x="55.2" y="180.6">R19</text>
<text x="69.9" y="185">20k</text>
<text x="70.4" y="180.6">R25</text>
<text x="245.7" y="183.1">GND</text>
<text x="51.4" y="190.5">R18</text>
<text x="70.5" y="188.8">U5A</text>
<text x="51.5" y="193">20k</text>
<text x="66.2" y="195.2">+</text>
<text x="68.2" y="192.6">TL072</text>
<text x="239.4" y="193.3">R10</text>
<text x="239.4" y="197.7">1k</text>
<text x="257.8" y="192.6">R16</text>
<text x="257.8" y="197.7">49k9</text>
<text x="61.5" y="202.9">R22</text>
<text x="251.4" y="202.8">C9</text>
<text x="251.4" y="200.3">1u</text>
<text x="61.5" y="205.3">10k</text>
<text x="57.8" y="213.5">GND</text>
<text x="245.7" y="212.3">GND</text>
<text x="54.5" y="227.2">+12V</text>
<text x="60.3" y="232">C27</text>
<text x="60" y="234.5">0.1u</text>
<text x="57.8" y="245.5">U5C</text>
<text x="57.8" y="243">TL072</text>
<text x="58" y="243" transform="rotate(-90 58 243)">V+</text>
<text x="58" y="247.5" transform="rotate(-90 58 247.5)">V-</text>
<text x="65.3" y="249.1">GND</text>
<text x="60" y="256.1">0.1u</text>
<text x="60.3" y="253.6">C12</text>
<text x="54.5" y="260.6">-12V</text>
</g>
<g font-size="1.8">
<text x="102.4" y="48">TRI_MIX_DAC</text>
<text x="99.5" y="53.1">EXP_PITCH_DAC</text>
<text x="103" y="50.5">LINEAR_DAC</text>
<text x="93.8" y="58.2">AS3394_SINE_CV_DAC</text>
<text x="105.3" y="55.6">PWM_DAC</text>
<text x="94.4" y="60.7">AS3394_VCO_CV_DAC</text>
<text x="99.3" y="63.2">PULSE_MIX_DAC</text>
<text x="101.5" y="65.8">SAW_MIX_DAC</text>
<text x="35.6" y="133.1">EXP_PITCH_DAC</text>
<text x="132" y="133.1">PWM_DAC</text>
<text x="221" y="134.4">SAW_MIX_DAC</text>
<text x="325.1" y="133.1">AS3394_VCO_CV_DAC</text>
<text x="325.1" y="155.9">AS3394_SINE_CV_DAC</text>
<text x="219.7" y="166.1">PULSE_MIX_DAC</text>
<text x="35.6" y="181.3">LINEAR_DAC</text>
<text x="222.2" y="194">TRI_MIX_DAC</text>
</g>
<g font-size="1.8" fill="#848400">
<text x="52.1" y="51.7">SCLK</text>
<text x="53.6" y="49.1">DIN</text>
<text x="45.7" y="59.3">VREF_2.5</text>
<text x="49.8" y="54.2">~{DAC_CS}</text>
<text x="86.5" y="134.2">EXP_PITCH_2130</text>
<text x="165.2" y="134.2">PWM_2130</text>
<text x="269.3" y="135.5">SAW_MIX_2130</text>
<text x="379.8" y="134.2">AS3394_VCO_LEVEL_CV</text>
<text x="379.8" y="157.1">AS3394_SINE_LEVEL_CV</text>
<text x="269.3" y="167.2">PULSE_MIX_2130</text>
<text x="35.6" y="195.2">VREF_2.5</text>
<text x="87.7" y="192.6">LINEAR_2130</text>
<text x="269.3" y="195.2">TRI_MIX_2130</text>
</g>
</svg>
